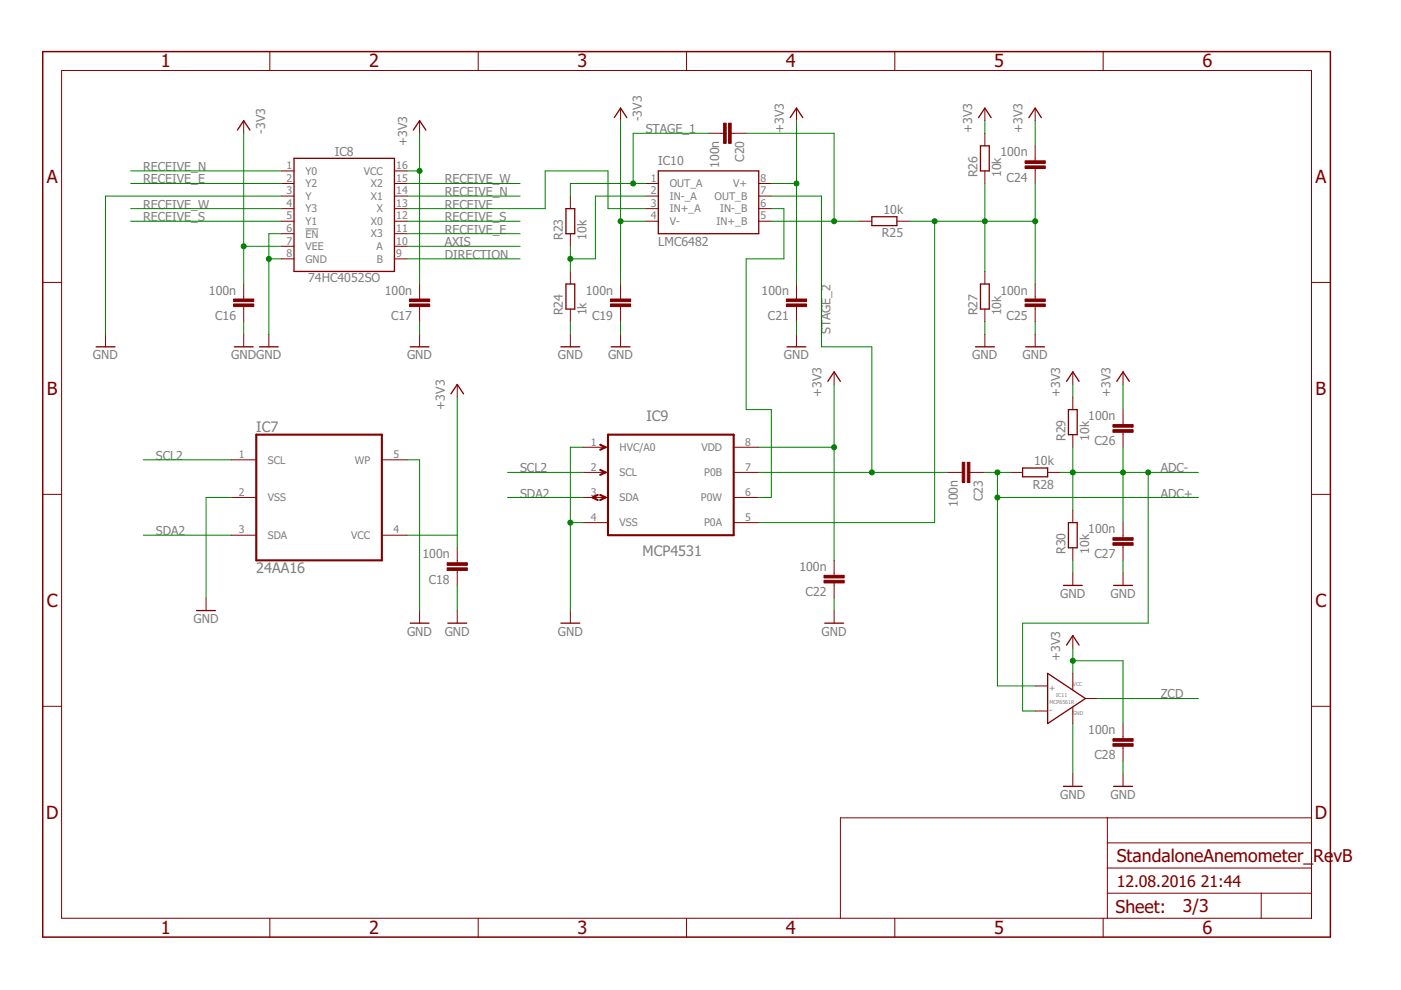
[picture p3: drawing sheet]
<svg xmlns="http://www.w3.org/2000/svg" width="297mm" height="210mm" viewBox="0 0 297 210" stroke-linecap="round" stroke-linejoin="round" font-family="sans-serif">
<path d="M64.8 48.5h2.7" fill="none" stroke="#808080" stroke-width=".21"/>
<g fill="none" stroke="#800000" stroke-width=".28">
<path d="M50.3 27.6l1.4-2 1.3 2M62.3 33.6h21.3v24h-21.3zM87.6 27.6l1.4-2 1.3 2M130.2 24.9l1.4-2 1.3 2M139.6 36.2h21.3v13.4h-21.3zM167.5 24.9l1.4-2 1.3 2M207.5 24.9l1.3-2 1.3 2M207.9 30.9h1.8v5.3h-1.8zM218.1 24.9l1.4-2 1.3 2M120 44.2h1.9v5.4h-1.9zM184.8 46h5.4v1.8h-5.4zM20.4 73.5h4"/>
<path d="M49.7 73.5h4M55 73.5h4M87 73.5h4M118.9 73.5h4M120 60.2h1.9v5.3h-1.9zM129.6 73.5h4M166.9 73.5h4M206.8 73.5h4M207.9 60.2h1.8v5.3h-1.8zM217.5 73.5h4M95.6 83.5l1.3-2 1.4 2M175.5 80.9l1.3-2.1 1.4 2.1"/>
<path d="M216.8 99.2h5.3v1.9h-5.3zM226.1 80.9l1.4-2.1 1.3 2.1M226.5 86.8h1.9v5.4h-1.9zM236.8 80.9l1.3-2.1 1.3 2.1M226.5 110.8h1.9v5.3h-1.9zM41.7 129.5h4M87 132.1h4M95 132.1h4M118.9 132.1h4M174.9 132.1h4M225.5 124.1h3.9M226.1 136.8l1.4-2 1.3 2"/>
<path d="M236.1 124.1h4M222.1 142.8l8 5.3-8 5.3zM225.5 166.7h3.9M236.1 166.7h4"/>
</g>
<g fill="none" stroke="#800000" stroke-width=".21">
<path d="M13.1 14.9h265v179.8h-265zM57.2 10.9v4M101.4 10.9v4M145.6 10.9v4M189.7 10.9v4M233.9 10.9v4M51.7 25.6v2.7M59.7 36.2h2.6M59.7 38.9h2.6M83.6 36.2h2.7M83.6 38.9h2.7M89 25.6v2.7"/>
<path d="M131.6 22.9v2.7M136.9 38.9h2.7M150.2 28.3h3.2M155 28.3h3.2M160.9 38.9h2.6M168.9 22.9v2.7M208.8 22.9v2.7M208.8 28.3v2.6M208.8 36.2v2.7M219.5 22.9v2.7M219.5 30.9v3.2M219.5 35.7v3.2"/>
<path d="M9.1 59.9h4M59.7 46.9h2.6M59.7 44.2h2.6M59.7 41.6h2.6M59.7 49.6h2.6M59.7 54.9h2.6M59.7 52.2h2.6M83.6 46.9h2.7M83.6 44.2h2.7M83.6 41.6h2.7M83.6 49.6h2.7M83.6 54.9h2.7"/>
<path d="M83.6 52.2h2.7M120.9 41.6v2.6M120.9 49.6v2.6M120.9 57.6v2.6M136.9 46.9h2.7M136.9 44.2h2.7M136.9 41.6h2.7M160.9 46.9h2.6M160.9 44.2h2.6M160.9 41.6h2.6M182.2 46.9h2.6M190.2 46.9h2.6"/>
<path d="M208.8 57.6v2.6M278.1 59.9h4M22.4 70.9v2.6M51.7 60.2v3.2M51.7 65v3.2M51.7 70.9v2.6M57 70.9v2.6M89 60.2v3.2M89 65v3.2M89 70.9v2.6M120.9 65.5v2.7M120.9 70.9v2.6"/>
<path d="M131.6 60.2v3.2M131.6 65v3.2M131.6 70.9v2.6M168.9 60.2v3.2M168.9 65v3.2M168.9 70.9v2.6M176.8 78.8v2.7M208.8 65.5v2.7M208.8 70.9v2.6M219.5 60.2v3.2M219.5 65v3.2M219.5 70.9v2.6"/>
<path d="M227.5 78.8v2.7M238.1 78.8v2.7M49 97.5h5.3M81 97.5h5.3M96.9 81.5v2.7M123.6 94.8h5.3M155.6 94.8h5.3M227.5 84.2v2.6M227.5 92.2v2.6M238.1 86.8v3.2M238.1 91.6v3.2M9.1 104.8h4"/>
<path d="M49 113.5h5.3M49 105.5h5.3M81 113.5h5.3M96.9 116.1v3.2M123.6 100.2h5.3M123.6 105.5h5.3M123.6 110.8h5.3M155.6 100.2h5.3M155.6 105.5h5.3M155.6 110.8h5.3M176.8 118.8v3.2M200.8 100.2h3.2"/>
<path d="M205.6 100.2h3.2M214.1 100.2h2.7M222.1 100.2h2.7M227.5 108.1v2.7M227.5 116.1v2.7M238.1 110.8v3.2M238.1 115.6v3.2M278.1 104.8h4M43.7 126.8v2.7M89 129.5v2.6M96.9 120.9v3.2M96.9 129.5v2.6"/>
<path d="M120.9 129.5v2.6M176.8 123.6v3.2M176.8 129.5v2.6M227.5 121.5v2.6M227.5 134.8v2.6M238.1 121.5v2.6M9.1 149.8h4M219.5 145.4h2.6M219.5 150.7h2.6M227.5 142.8v3.4M227.5 150v3.4M230.1 148.1h2.7"/>
<path d="M238.1 153.4v3.2M238.1 158.2v3.2M278.1 149.8h4M227.5 164.1v2.6M234.8 173.4v21.3M234.8 178.7h43.3M238.1 164.1v2.6M278.1 173.4h-99.9v21.3M57.2 194.7v4M101.4 194.7v4M145.6 194.7v4M189.7 194.7v4"/>
<path d="M233.9 194.7v4M234.8 189.4h43.3M234.8 184h43.3M267.4 189.4v5.3"/>
</g>
<g fill="#800000" stroke="#800000" stroke-width=".21">
<path d="M86.8 63.4h4.3v.5h-4.3z"/>
<path d="M86.8 64.5h4.3v.5h-4.3z"/>
<path d="M49.5 63.4h4.3v.5h-4.3z"/>
<path d="M49.5 64.5h4.3v.5h-4.3z"/>
<path d="M129.4 63.4h4.3v.5h-4.3z"/>
<path d="M129.4 64.5h4.3v.5h-4.3z"/>
<path d="M166.7 63.4h4.3v.5h-4.3z"/>
<path d="M166.7 64.5h4.3v.5h-4.3z"/>
<path d="M174.7 122h4.3v.5h-4.3z"/>
<path d="M174.7 123h4.3v.6h-4.3z"/>
<path d="M217.3 63.4h4.3v.5h-4.3z"/>
<path d="M217.3 64.5h4.3v.5h-4.3z"/>
<path d="M217.3 34.1h4.3v.5h-4.3z"/>
<path d="M217.3 35.2h4.3v.5h-4.3z"/>
<path d="M153.4 26.1h.6v4.3h-.6z"/>
<path d="M154.5 26.1h.5v4.3h-.5z"/>
<path d="M236 114h4.2v.6h-4.2z"/>
<path d="M236 115.1h4.2v.5h-4.2z"/>
<path d="M236 90h4.2v.6h-4.2z"/>
<path d="M236 91.1h4.2v.6h-4.2z"/>
<path d="M236 156.6h4.2v.6h-4.2z"/>
<path d="M236 157.7h4.2v.5h-4.2z"/>
<path d="M204 98h.6v4.3h-.6z"/>
<path d="M205.1 98h.5v4.3h-.5z"/>
<path d="M94.8 119.3h4.3v.6h-4.3z"/>
<path d="M94.8 120.4h4.3v.5h-4.3z"/>
</g>
<path d="M9.1 10.9h273v187.8h-273z" fill="none" stroke="#800000" stroke-width=".32"/>
<path d="M54.3 92.2h26.7v26.6h-26.7zM127.3 94.3l1.1 .5-1.1 .6M127.3 99.6l1.1 .6-1.1 .5M128.9 92.2h26.7v21.3h-26.7zM126.7 104.9l-1.1 .6 1.1 .5M127.3 104.9l1.1 .6-1.1 .5" fill="none" stroke="#800000" stroke-width=".44"/>
<g fill="none" stroke="#008000" stroke-width=".21">
<path d="M27.7 36.2h32M27.7 38.9h32M51.7 28.3v31.9M86.3 36.2h2.7M86.3 38.9h24M89 28.3v31.9M131.6 25.6v34.6M136.9 38.9h-16v2.7M150.2 28.3h-16v10.6M158.2 28.3h18.6v18.6M163.5 38.9h5.4M168.9 25.6v34.6"/>
<path d="M208.8 25.6v2.7M208.8 38.9v18.7M219.5 25.6v5.3M219.5 38.9v21.3M27.7 46.9h32M27.7 44.2h32M51.7 52.2h8M57 54.9h2.7M59.7 49.6h-2.7v21.3M59.7 41.6h-37.3v29.3M86.3 52.2h24M86.3 54.9h24"/>
<path d="M86.3 49.6h24M86.3 41.6h24M86.3 44.2h29.3v-8h13.3v8h8M86.3 46.9h24M120.9 52.2v5.4M131.6 46.9h5.3M136.9 41.6h-10.7v13.3h-5.3M163.5 44.2h2.7v10.7h-8v31.9h5.3v18.7h-2.6M163.5 41.6h10.7v31.9h10.6v26.7M163.5 46.9h18.7M192.8 46.9h26.7M198.2 46.9v63.9h-37.3"/>
<path d="M51.7 68.2v2.7M89 68.2v2.7M120.9 68.2v2.7M131.6 68.2v2.7M168.9 68.2v2.7M208.8 68.2v2.7M219.5 68.2v2.7M30.4 97.5h18.6M86.3 97.5h2.7v32M96.9 84.2v31.9M123.6 94.8h-2.7v34.7M160.9 94.8h15.9"/>
<path d="M176.8 81.5v37.3M227.5 81.5v2.7M227.5 94.8v13.3M238.1 81.5v5.3M238.1 94.8v16M30.4 113.5h18.6M49 105.5h-5.3v21.3M86.3 113.5h10.6M107.6 105.5h16M107.6 100.2h16M120.9 110.8h2.7M160.9 100.2h39.9"/>
<path d="M208.8 100.2h5.3M211.5 105.5h42.6M211.5 100.2v45.2h8M224.8 100.2h29.3M227.5 118.8v2.7M238.1 118.8v2.7M243.4 100.2v31.9h-26.6v18.6h2.7M96.9 124.1v5.4M176.8 126.8v2.7M227.5 137.4v5.4M227.5 140.1h10.6v13.3M227.5 153.4v10.7"/>
<path d="M232.8 148.1h21.3M238.1 161.4v2.7"/>
</g>
<g fill="#008000" stroke="#008000" stroke-width=".21">
<circle cx="57" cy="54.9" r=".53"/>
<circle cx="120.9" cy="110.8" r=".53"/>
<circle cx="89" cy="36.2" r=".53"/>
<circle cx="168.9" cy="38.9" r=".53"/>
<circle cx="176.8" cy="94.8" r=".53"/>
<circle cx="227.5" cy="140.1" r=".53"/>
<circle cx="51.7" cy="52.2" r=".53"/>
<circle cx="131.6" cy="46.9" r=".53"/>
<circle cx="120.9" cy="54.9" r=".53"/>
<circle cx="134.2" cy="38.9" r=".53"/>
<circle cx="227.5" cy="100.2" r=".53"/>
<circle cx="238.1" cy="100.2" r=".53"/>
<circle cx="243.4" cy="100.2" r=".53"/>
<circle cx="208.8" cy="46.9" r=".53"/>
<circle cx="219.5" cy="46.9" r=".53"/>
<circle cx="198.2" cy="46.9" r=".53"/>
<circle cx="176.8" cy="46.9" r=".53"/>
<circle cx="184.8" cy="100.2" r=".53"/>
<circle cx="211.5" cy="100.2" r=".53"/>
<circle cx="211.5" cy="105.5" r=".53"/>
</g>
<g font-size="3.9" fill="#800000">
<text x="34.1" y="14.3">1</text>
<text x="78.3" y="14.3">2</text>
<text x="122.4" y="14.3">3</text>
<text x="166.6" y="14.3">4</text>
<text x="210.8" y="14.3">5</text>
<text x="254.9" y="14.3">6</text>
<text x="9.9" y="38.8">A</text>
<text x="278.9" y="38.8">A</text>
<text x="9.9" y="83.7">B</text>
<text x="278.9" y="83.7">B</text>
<text x="9.9" y="128.6">C</text>
<text x="278.9" y="128.6">C</text>
<text x="9.8" y="173.6">D</text>
<text x="278.8" y="173.6">D</text>
<text x="34.1" y="198">1</text>
<text x="78.3" y="198">2</text>
<text x="122.4" y="198">3</text>
<text x="166.6" y="198">4</text>
<text x="210.8" y="198">5</text>
<text x="254.9" y="198">6</text>
</g>
<g font-size="3.7" fill="#800000">
<text x="236.8" y="182.7">StandaloneAnemometer_</text>
<text x="278.4" y="182.7">Re</text>
<text x="282.7" y="182.7">vB</text>
<text x="236.5" y="193.5">Sheet:</text>
<text x="250.8" y="193.4">3/3</text>
</g>
<g font-size="3.4" fill="#800000">
<text x="236.8" y="188">12.08.2016</text>
<text x="254.6" y="188">21:44</text>
</g>
<g font-size="3.1" fill="#808080">
<text x="137.1" y="89.3">IC9</text>
<text x="54.3" y="91.7">IC7</text>
<text x="136.2" y="117.9">MCP4531</text>
<text x="54.3" y="121.5">24AA16</text>
</g>
<g font-size="2.6" fill="#808080">
<text x="56.2" y="28.3" transform="rotate(-90 56.2 28.3)">-3V3</text>
<text x="136.1" y="25.7" transform="rotate(-90 136.1 25.7)">-3V3</text>
<text x="136.9" y="28.3">STAGE_1</text>
<text x="166.2" y="28.3" transform="rotate(-90 166.2 28.3)">+3V3</text>
<text x="206.2" y="28.3" transform="rotate(-90 206.2 28.3)">+3V3</text>
<text x="216.8" y="28.3" transform="rotate(-90 216.8 28.3)">+3V3</text>
<text x="71" y="33.2">IC8</text>
<text x="86.3" y="30.9" transform="rotate(-90 86.3 30.9)">+3V3</text>
<text x="139.6" y="34.9">IC10</text>
<text x="152.5" y="35.6" transform="rotate(-90 152.5 35.6)">100n</text>
<text x="157.8" y="34.3" transform="rotate(-90 157.8 34.3)">C20</text>
<text x="212.1" y="33.2">100n</text>
<text x="30.4" y="36.2">RECEIVE_N</text>
<text x="30.4" y="38.9">RECEIVE_E</text>
<text x="94.3" y="38.9">RECEIVE_W</text>
<text x="94.3" y="41.6">RECEIVE_N</text>
<text x="207.2" y="37.6" transform="rotate(-90 207.2 37.6)">R26</text>
<text x="212.3" y="37.6" transform="rotate(-90 212.3 37.6)">10k</text>
<text x="213.4" y="38.5">C24</text>
<text x="30.4" y="44.2">RECEIVE_W</text>
<text x="30.4" y="46.9">RECEIVE_S</text>
<text x="94.3" y="44.2">RECEIVE</text>
<text x="94.3" y="46.9">RECEIVE_S</text>
<text x="187.3" y="45.3">10k</text>
<text x="94.3" y="52.2">AXIS</text>
<text x="94.3" y="49.6">RECEIVE_E</text>
<text x="119.4" y="50.9" transform="rotate(-90 119.4 50.9)">R23</text>
<text x="124.4" y="50.9" transform="rotate(-90 124.4 50.9)">10k</text>
<text x="139.6" y="52.2">LMC6482</text>
<text x="187" y="50.3">R25</text>
<text x="65.3" y="59.8">74HC4052SO</text>
<text x="94.3" y="54.9">DIRECTION</text>
<text x="44.3" y="62.5">100n</text>
<text x="81.6" y="62.5">100n</text>
<text x="124.2" y="62.5">100n</text>
<text x="161.5" y="62.5">100n</text>
<text x="212.1" y="62.5">100n</text>
<text x="45.6" y="67.8">C16</text>
<text x="82.9" y="67.8">C17</text>
<text x="119.4" y="66.9" transform="rotate(-90 119.4 66.9)">R24</text>
<text x="124.4" y="66.9" transform="rotate(-90 124.4 66.9)">1k</text>
<text x="125.5" y="67.8">C19</text>
<text x="162.8" y="67.8">C21</text>
<text x="176.1" y="70.9" transform="rotate(-90 176.1 70.9)">STAGE_2</text>
<text x="207.2" y="66.9" transform="rotate(-90 207.2 66.9)">R27</text>
<text x="212.3" y="66.9" transform="rotate(-90 212.3 66.9)">10k</text>
<text x="213.4" y="67.8">C25</text>
<text x="19.7" y="76.2">GND</text>
<text x="49" y="76.2">GNDGND</text>
<text x="86.3" y="76.2">GND</text>
<text x="118.3" y="76.2">GND</text>
<text x="128.9" y="76.2">GND</text>
<text x="166.2" y="76.2">GND</text>
<text x="206.2" y="76.2">GND</text>
<text x="216.8" y="76.2">GND</text>
<text x="94.3" y="86.8" transform="rotate(-90 94.3 86.8)">+3V3</text>
<text x="174.2" y="84.2" transform="rotate(-90 174.2 84.2)">+3V3</text>
<text x="224.8" y="84.2" transform="rotate(-90 224.8 84.2)">+3V3</text>
<text x="230.7" y="89.1">100n</text>
<text x="235.4" y="84.2" transform="rotate(-90 235.4 84.2)">+3V3</text>
<text x="225.9" y="93.5" transform="rotate(-90 225.9 93.5)">R29</text>
<text x="230.9" y="93.5" transform="rotate(-90 230.9 93.5)">10k</text>
<text x="232.1" y="94.4">C26</text>
<text x="33" y="97.5">SCL2</text>
<text x="110.3" y="100.2">SCL2</text>
<text x="219.3" y="98.6">10k</text>
<text x="246.1" y="100.2">ADC-</text>
<text x="110.3" y="105.5">SDA2</text>
<text x="203.1" y="107.5" transform="rotate(-90 203.1 107.5)">100n</text>
<text x="208.4" y="106.2" transform="rotate(-90 208.4 106.2)">C23</text>
<text x="219" y="103.6">R28</text>
<text x="246.1" y="105.5">ADC+</text>
<text x="33" y="113.5">SDA2</text>
<text x="230.7" y="113.1">100n</text>
<text x="89.6" y="118.4">100n</text>
<text x="225.9" y="117.5" transform="rotate(-90 225.9 117.5)">R30</text>
<text x="230.9" y="117.5" transform="rotate(-90 230.9 117.5)">10k</text>
<text x="232.1" y="118.4">C27</text>
<text x="90.9" y="123.7">C18</text>
<text x="169.5" y="121.1">100n</text>
<text x="170.8" y="126.4">C22</text>
<text x="224.8" y="126.8">GND</text>
<text x="235.4" y="126.8">GND</text>
<text x="41" y="132.1">GND</text>
<text x="86.3" y="134.8">GND</text>
<text x="94.3" y="134.8">GND</text>
<text x="118.3" y="134.8">GND</text>
<text x="174.2" y="134.8">GND</text>
<text x="224.8" y="140.1" transform="rotate(-90 224.8 140.1)">+3V3</text>
<text x="246.1" y="148.1">ZCD</text>
<text x="230.7" y="155.7">100n</text>
<text x="232.1" y="161">C28</text>
<text x="224.8" y="169.4">GND</text>
<text x="235.4" y="169.4">GND</text>
</g>
<g font-size="2.2" fill="#808080">
<text x="60.7" y="35.9">1</text>
<text x="84" y="35.9">16</text>
<text x="60.7" y="38.5">2</text>
<text x="60.7" y="41.2">3</text>
<text x="64.8" y="37">Y0</text>
<text x="64.8" y="39.7">Y2</text>
<text x="77.1" y="37">VCC</text>
<text x="78.6" y="39.7">X2</text>
<text x="84" y="41.2">14</text>
<text x="84" y="38.5">15</text>
<text x="138" y="38.5">1</text>
<text x="138" y="41.2">2</text>
<text x="142" y="39.7">OUT_A</text>
<text x="155.5" y="39.7">V+</text>
<text x="161.2" y="41.2">7</text>
<text x="161.2" y="38.5">8</text>
<text x="60.7" y="46.5">5</text>
<text x="60.7" y="43.9">4</text>
<text x="64.8" y="47.7">Y1</text>
<text x="64.8" y="45">Y3</text>
<text x="64.8" y="42.4">Y</text>
<text x="78.6" y="47.7">X0</text>
<text x="78.6" y="42.4">X1</text>
<text x="79.9" y="45">X</text>
<text x="84" y="46.5">12</text>
<text x="84" y="43.9">13</text>
<text x="138" y="46.5">4</text>
<text x="138" y="43.9">3</text>
<text x="142" y="47.7">V-</text>
<text x="142" y="42.4">IN-_A</text>
<text x="142" y="45">IN+_A</text>
<text x="151.5" y="42.4">OUT_B</text>
<text x="151.9" y="47.7">IN+_B</text>
<text x="152.7" y="45">IN-_B</text>
<text x="161.2" y="43.9">6</text>
<text x="161.2" y="46.5">5</text>
<text x="60.7" y="49.2">6</text>
<text x="60.7" y="51.8">7</text>
<text x="64.8" y="50.4">EN</text>
<text x="64.8" y="53">VEE</text>
<text x="78.6" y="50.3">X3</text>
<text x="79.8" y="53">A</text>
<text x="84" y="51.8">10</text>
<text x="84" y="49.2">11</text>
<text x="60.7" y="54.5">8</text>
<text x="64.8" y="55.7">GND</text>
<text x="79.9" y="55.7">B</text>
<text x="84" y="54.5">9</text>
<text x="125.2" y="94.5">1</text>
<text x="131.4" y="95.6">HVC/A0</text>
<text x="148.7" y="95.6">VDD</text>
<text x="158" y="94.5">8</text>
<text x="50.7" y="97.1">1</text>
<text x="56.8" y="98.3">SCL</text>
<text x="75.3" y="98.3">WP</text>
<text x="83.4" y="97.1">5</text>
<text x="125.2" y="99.8">2</text>
<text x="131.4" y="101">SCL</text>
<text x="149.3" y="100.9">P0B</text>
<text x="158" y="99.8">7</text>
<text x="50.7" y="105.1">2</text>
<text x="56.8" y="106.3">VSS</text>
<text x="125.2" y="105.1">3</text>
<text x="131.4" y="106.3">SDA</text>
<text x="148.6" y="106.3">P0W</text>
<text x="158" y="105.1">6</text>
<text x="50.7" y="113.1">3</text>
<text x="83.4" y="113.1">4</text>
<text x="125.2" y="110.4">4</text>
<text x="131.4" y="111.6">VSS</text>
<text x="149.3" y="111.6">P0A</text>
<text x="158" y="110.4">5</text>
<text x="56.8" y="114.3">SDA</text>
<text x="74.5" y="114.3">VCC</text>
</g>
<g font-size="1.9" fill="#808080">
<text x="222.5" y="146.4">+</text>
<text x="222.5" y="151.1">-</text>
</g>
<g font-size="1.1" fill="#808080">
<text x="222.5" y="149.2">MCP6561R</text>
<text x="224" y="147.8">IC11</text>
<text x="227.5" y="145.4">VCC</text>
<text x="227.5" y="151.6">GND</text>
</g>
</svg>
